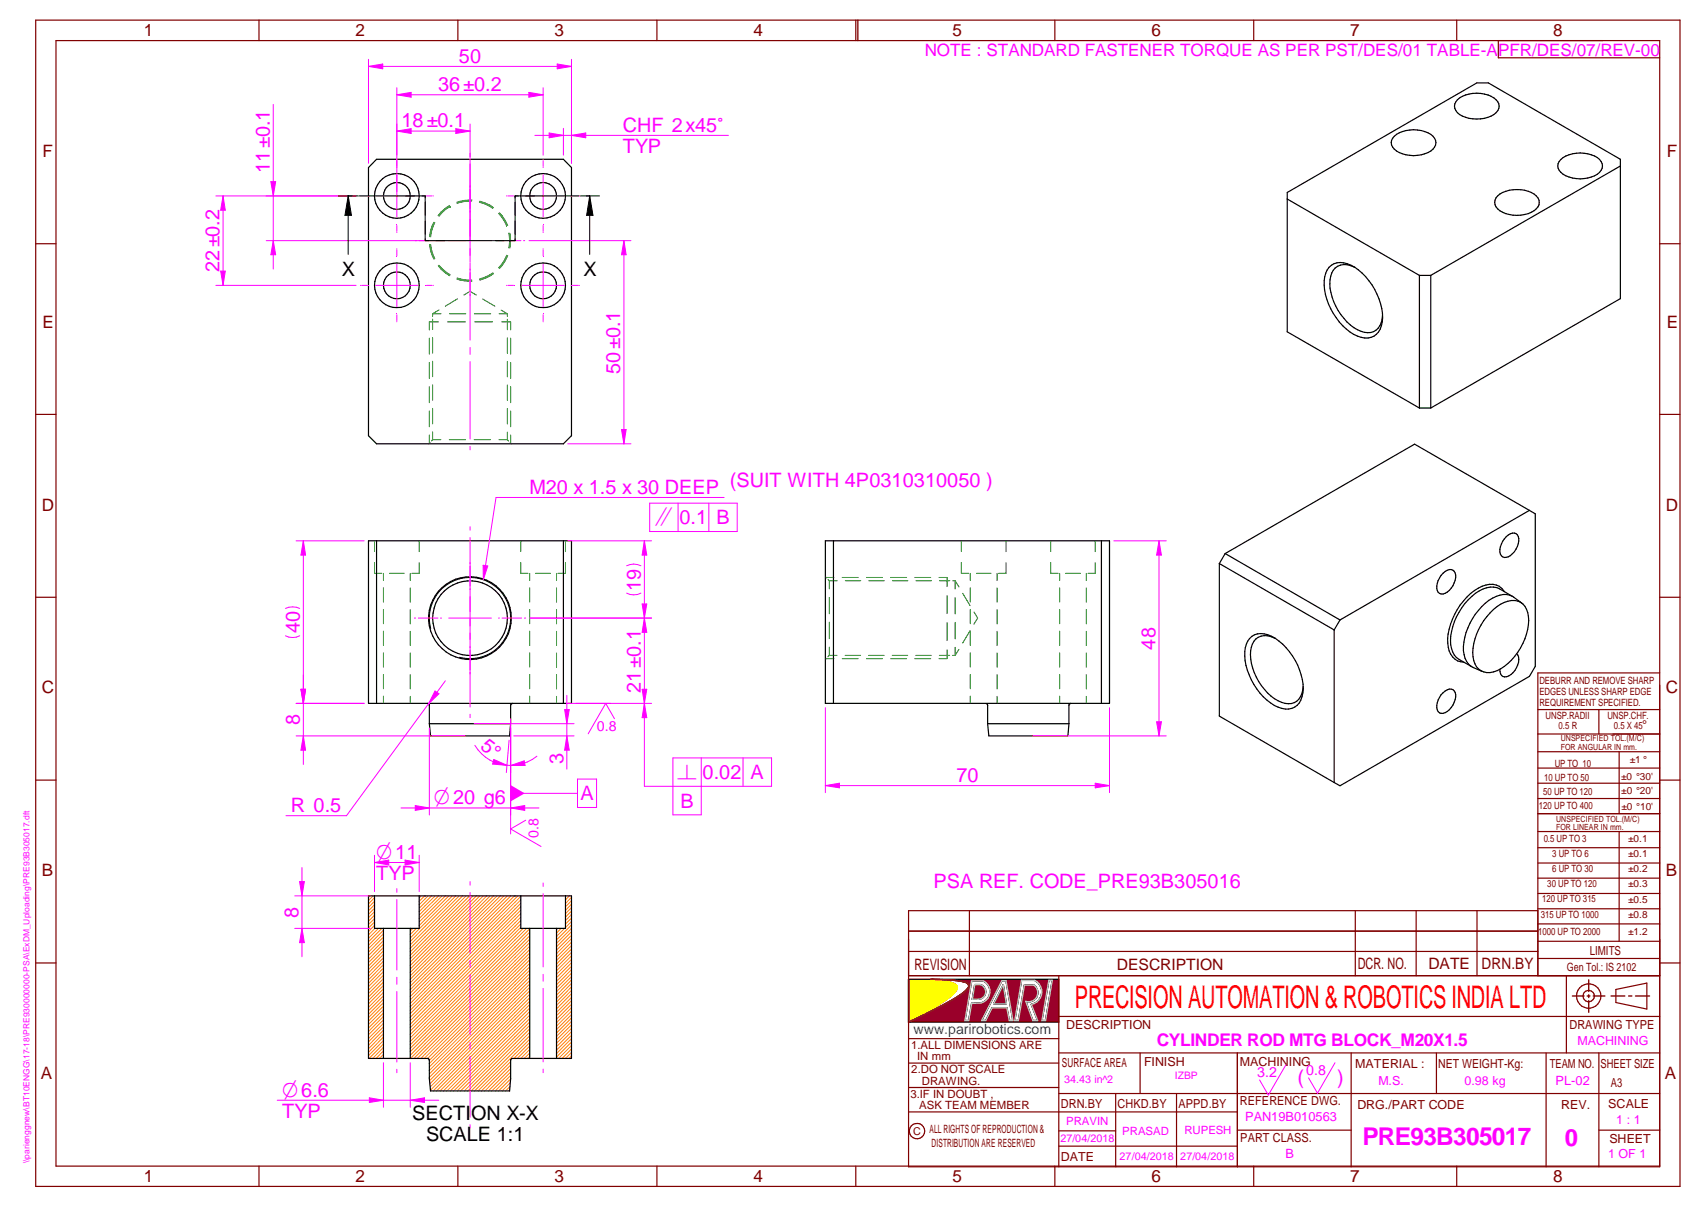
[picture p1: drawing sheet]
<svg xmlns="http://www.w3.org/2000/svg" width="420mm" height="297mm" viewBox="0 0 420 297" stroke-linecap="round" stroke-linejoin="round" font-family="sans-serif">
<g fill="none" stroke="#800000" stroke-width=".3">
<path d="M8.8 5h405v287h-405zM13.8 10h395v277h-395zM63.8 5v5M112.8 5v5M161.8 5v5M210.8 5v5M259.8 5v5M308.8 5v5M358.8 5v5M8.8 60h5M408.8 60h5M8.8 102h5"/>
<path d="M408.8 102h5M8.8 147h5M408.8 147h5M8.8 192h5M408.8 192h5M8.8 237h5M408.8 237h5M63.8 287v5M112.8 287v5M161.8 287v5M210.8 287v5M259.8 287v5"/>
<path d="M308.8 287v5M358.8 287v5"/>
</g>
<path d="M211.3 5v5" fill="none" stroke="#800000" stroke-width=".34"/>
<path d="M239.3 241.4h2.8a2.91 2.91 0 0 1 1.7 2.9 2.91 2.91 0 0 1-2.2 2.5l-2.3 .1-.7 4.3h-1zM246.7 241.3h1.1l1.7 9.9h-.9l-.6-3.2h-3.7l-1.5 3.2h-1zM251.6 241.3h3.2a3.2 3.2 0 0 1 1.7 3.2 3.2 3.2 0 0 1-2.5 2.7l1.6 4h-1.2l-1.8-4.8a2.25 2.25 0 0 0 2.8-1.1 2.25 2.25 0 0 0-.8-2.9h-2.3l-1.5 8.8h-.9zM258.3 241.3h.9l-1.7 9.9h-.9z" fill="none" stroke="#991b1e" stroke-width=".34"/>
<path d="M240.1 242.3h1.4a1.85 1.85 0 0 1 1.2 2 1.85 1.85 0 0 1-1.7 1.6h-1.5z" fill-rule="evenodd" fill="#990026"/>
<path d="M240.1 242.3h1.4a1.85 1.85 0 0 1 1.2 2 1.85 1.85 0 0 1-1.7 1.6h-1.5z" fill="none" stroke="#991b1e" stroke-width=".34"/>
<path d="M247.1 242.4l.8 4.7h-3.2z" fill="#990026"/>
<path d="M247.1 242.4l.8 4.7h-3.2z" fill="none" stroke="#991b1e" stroke-width=".34"/>
<path d="M238.4 242.1l-.2-.1a28.1 28.1 0 0 0-8.9-1l5.2 .9a1.32 1.32 0 0 1 1.2 1 1.32 1.32 0 0 1-.6 1.4l-3.3 2.5-8 4.7 5.6-2.7 5.3-2.8a10.3 10.3 0 0 0 3.9-3.3l-.2-.6M239.3 241.4h2.8a2.91 2.91 0 0 1 1.7 2.9 2.91 2.91 0 0 1-2.2 2.5l-2.3 .1-.7 4.3h-1zM240.1 242.3h1.4a1.85 1.85 0 0 1 1.2 2 1.85 1.85 0 0 1-1.7 1.6h-1.5zM246.7 241.3h1.1l1.7 9.9h-.9l-.6-3.2h-3.7l-1.5 3.2h-1zM247.1 242.4l.8 4.7h-3.2zM251.6 241.3h3.2a3.2 3.2 0 0 1 1.7 3.2 3.2 3.2 0 0 1-2.5 2.7l1.6 4h-1.2l-1.8-4.8a2.25 2.25 0 0 0 2.8-1.1 2.25 2.25 0 0 0-.8-2.9h-2.3l-1.5 8.8h-.9zM258.3 241.3h.9l-1.7 9.9h-.9z" fill="none" stroke="#000" stroke-width=".34"/>
<circle cx="238.4" cy="242.1" r=".17" fill="#000"/>
<path d="M240.1 242.3h1.4a1.85 1.85 0 0 1 1.2 2 1.85 1.85 0 0 1-1.7 1.6h-1.5zM247.1 242.4l.8 4.7h-3.2z" fill="none" stroke="#c0c0c0" stroke-width=".34"/>
<path d="M223.8 241h5.5l4.1 .6a2.41 2.41 0 0 1 2.3 1.4v.1a7.3 7.3 0 0 1-3.4 3.4l-8.5 5z" fill-rule="evenodd" fill="#ff0"/>
<path d="M223.8 241h5.5l5.2 .9a1.23 1.23 0 0 1 1.1 1.6l-1.3 1.5-2.5 1.8-8 4.7z" fill="none" stroke="#f1eb1f" stroke-width=".34"/>
<path d="M229.3 241l3.6 .5 2 .5a1.06 1.06 0 0 1 .8 .8 1.06 1.06 0 0 1-.3 1l-.9 1.1-3.5 2.5-7.2 4.1" fill="none" stroke="#ff0" stroke-width=".34"/>
<path d="M223.8 241v10.5" fill="none" stroke="#000" stroke-width=".34"/>
<path d="M223.8 241v10.5" fill="none" stroke="#000" stroke-width=".3"/>
<path d="M229.3 241l7.2 .4 1.7 .5 .3 .3 .1 .5-1.1 1.4-2.4 1.6-5.6 3.1-5.7 2.7h37v-10.5zM239.3 241.4h2.8a2.91 2.91 0 0 1 1.7 2.9 2.91 2.91 0 0 1-2.2 2.5l-2.3 .1-.7 4.3h-1zM251.6 241.3h3.2a3.2 3.2 0 0 1 1.7 3.2 3.2 3.2 0 0 1-2.5 2.7l1.6 4h-1.2l-1.8-4.8a2.25 2.25 0 0 0 2.8-1.1 2.25 2.25 0 0 0-.8-2.9h-2.3l-1.5 8.8h-.9zM258.3 241.3h.9l-1.7 9.9h-.9zM246.7 241.3h1.1l1.7 9.9h-.9l-.6-3.2h-3.7l-1.5 3.2h-1z" fill-rule="evenodd" fill="#990026"/>
<path d="M223.8 241h37v10.5h-37" fill="none" stroke="#000" stroke-width=".3"/>
<path d="M229.3 241h1a24.8 24.8 0 0 1 7.9 1l.2 .1" fill="none" stroke="#991b1e" stroke-width=".34"/>
<circle cx="238.4" cy="242.1" r=".17" fill="#991b1e"/>
<path d="M223.8 251.5l6.1-2.9 6.1-3.4-4.9 2.7zM229.3 241l2.9 .1a15.2 15.2 0 0 1 6.1 .9l.3 .4M236.8 244.6l-.8 .6M237.5 244.1l-.7 .5M238.1 243.5l-.6 .6M238.5 242.1l.1 .4M238.6 242.4l-.4 1M238.6 242.7l-.3 .6-.8 .8" fill="none" stroke="#991b1e" stroke-width=".34"/>
<path d="M239.3 241.4h2.8a2.91 2.91 0 0 1 1.7 2.9 2.91 2.91 0 0 1-2.2 2.5l-2.3 .1-.7 4.3h-1zM246.7 241.3h1.1l1.7 9.9h-.9l-.6-3.2h-3.7l-1.5 3.2h-1zM251.6 241.3h3.2a3.2 3.2 0 0 1 1.7 3.2 3.2 3.2 0 0 1-2.5 2.7l1.6 4h-1.2l-1.8-4.8a2.25 2.25 0 0 0 2.8-1.1 2.25 2.25 0 0 0-.8-2.9h-2.3l-1.5 8.8h-.9zM258.3 241.3h.9l-1.7 9.9h-.9z" fill="none" stroke="#c0c0c0" stroke-width=".34"/>
<g fill="none" stroke="#800000" stroke-width=".3">
<path d="M394.7 10h-25.7v4.2h39.8M378.7 174.6h30.1M393.8 174.6v6M408.8 168.6v118.5h-185v-63h154.9M408.8 165.6h-30.1v74.5M378.7 185h30.1M378.7 189h30.1M378.7 192.7h30.1M378.7 196.5h30.1M378.7 180.6h30.1M398.8 185v15.2M378.7 200.2h30.1"/>
<path d="M378.7 204.6h30.1M378.7 208.6h30.1M378.7 212.4h30.1M378.7 216.1h30.1M378.7 219.9h30.1M398.8 204.6v27M223.8 229.2h154.9M223.8 234.1h154.9M238.7 224.1v16M333.8 224.1v16M348.8 224.1v16M363.8 224.1v16"/>
<path d="M378.7 223.6h30.1M378.7 227.4h30.1M378.7 231.6h30.1M378.7 235.9h30.1M223.8 255.6h37M223.8 240.1h185M260.8 240.1v47M260.8 250.1h148M260.8 259.1h148M280.8 259.1v10M304.7 259.1v28M332.8 259.1v28"/>
<path d="M353.8 259.1v10M380.8 259.1v28M385.8 240.1v19M393.8 259.1v28M398 243.5l7.6-1.6v6.4l-7.6-1.6zM223.8 273.6h80.9M223.8 267.6h37M223.8 261.6h37M260.8 278.3h14M260.8 269.1h148M274.8 269.1v18M289.8 269.1v18"/>
<path d="M304.7 278.1h28.1M393.8 278.1h15M260.8 282.1h43.9"/>
<circle cx="391.3" cy="245.1" r="2.99"/>
<circle cx="391.3" cy="245.1" r="1.39"/>
<circle cx="225.8" cy="278.3" r="1.9"/>
</g>
<path d="M387.3 245.1h2.8M390.9 245.1h.7M391.3 241.1v2.9M391.3 244.8v.7M391.3 246.3v2.8M392.4 245.1h2.9M396.8 245.1h3.4M401.1 245.1h.8M402.8 245.1h3.5" fill="none" stroke="#800000" stroke-width=".34"/>
<g fill="none" stroke="#000" stroke-width=".3">
<path d="M92.7 39.2h46.1l1.9 2v66l-1.9 2h-46.1l-1.9-2v-66zM90.8 133.1h49.9v40h-49.9zM92.7 133.1v40M138.8 133.1v40M105.2 173.1l.5 .3v.2v4.5M105.7 178.1h20.1M105.7 178.1l.3 3h19.5l.3-3M126.3 173.1l-.5 .3v.2v4.5"/>
<circle cx="97.7" cy="48.2" r="5.5"/>
<circle cx="97.8" cy="48.2" r="3.3"/>
<circle cx="133.8" cy="48.2" r="3.3"/>
<circle cx="133.8" cy="48.2" r="5.5"/>
<circle cx="97.7" cy="70.2" r="5.5"/>
<circle cx="97.8" cy="70.2" r="3.3"/>
<circle cx="133.8" cy="70.2" r="3.3"/>
<circle cx="133.8" cy="70.2" r="5.5"/>
<circle cx="115.7" cy="152.1" r="10.2"/>
<circle cx="115.8" cy="152.1" r="9.2"/>
</g>
<g fill="none" stroke="#008000" stroke-width=".25">
<path d="M106.9 54.7a8 8 0 0 0-1.1 3.6M107.1 54.8a8.2 8.2 0 0 0-1 3.5M110.7 50.5l-2 1.7-.8 .8M110.9 50.8h.1M110.9 50.8l-1.1 .7-1.7 1.7M116.2 49.5l-1.7 .1-1.9 .4M116.2 49.2l-1.7 .1-2 .5M118.1 49.7a9 9 0 0 1 3.3 1.6M118.1 49.5a9.3 9.3 0 0 1 3.4 1.6M122.8 52.5l1.4 1.9 .5 1.1M123 52.4l1.4 1.8 .6 1.3M124.7 55.5h.1"/>
<path d="M125.3 57.4a7.9 7.9 0 0 1 0 3.6M125.5 57.4a8.1 8.1 0 0 1 0 3.6M105.8 60.2a8.3 8.3 0 0 0 1.1 3.6M106.1 60.2a8.8 8.8 0 0 0 1 3.5M106.5 77.2h2.1M106.5 77.2v.7M106.5 78.5v2.6M107.9 65.4l.8 .9 2 1.6M108 79.2h-2.3v2M108.1 65.3l1.7 1.6 1.1 .7M108.1 76.3l-1.6 .9M110.2 79.2h4.4"/>
<path d="M110.7 77.2h4M112.5 68.7a9 9 0 0 0 3.7 .5M112.6 68.4a8.3 8.3 0 0 0 3.6 .5M112.7 73.5l-3 1.9M114.2 72.6l1.6-.9 1.5 .9M116.8 77.2h4.1M116.9 79.2h4.4M118.9 73.6l3 1.8M121.4 67.1l-1.9 1.1-1.4 .5M121.5 67.4a9.3 9.3 0 0 1-3.4 1.5M122.9 77.2h2.1M123.4 76.3l1.6 .9"/>
<path d="M123.6 79.2h2.2v2M124.8 62.8a8.5 8.5 0 0 1-2 3.1M125 77.2v.7M125 78.6v2.6M125 62.9l-.6 1.3-1.4 1.9M105.7 83.2v4M105.7 89.2v3.9M105.7 95.2v3.9M106.5 83.1v3.8M106.5 88.9v3.8M106.5 94.7v3.8M125 83.1v3.9"/>
<path d="M125 88.9v3.9M125 94.7v3.9M125.8 83.2v4M125.8 89.2v3.9M125.8 95.2v3.9M105.7 101.1v3.9M105.7 107.1v1.9M105.9 108.9l-.3 .3M106.5 108.2h2.1M106.5 100.5v3.8M106.5 106.3v1.9M106.5 108.2l-.3 .3"/>
<path d="M110.6 108.2h4.1M116.8 108.2h4M122.9 108.2h2.1M125 100.5v3.9M125 106.3v1.9M125 108.2l.3 .3M125.6 108.9l.3 .3M125.8 101.1v3.9M125.8 107.1v1.9M92.2 138.4v2.7h1.9M92.2 133.1v2.6M103.2 138.5v2.6h-1.8"/>
<path d="M103.2 133.1v2.7M128.3 138.4v2.7h1.7M128.3 133.1v2.6M139.3 138.5v2.6h-1.9M139.3 133.1v2.7M94.4 141.1v1.7M94.4 144.7v3.5M94.4 150v3.5M94.4 155.3v3.5M95.9 141.1h3.7M101 141.1v1.8M101 144.7v3.5"/>
<path d="M101 150v3.5M101 155.4v3.5M130.5 141.1v1.7M130.5 144.7v3.5M130.5 150v3.5M130.5 155.3v3.5M131.9 141.1h3.6M137.1 141.1v1.8M137.1 144.7v3.5M137.1 150v3.5M137.1 155.4v3.5M94.4 160.7v3.5"/>
<path d="M94.4 166v3.5M94.4 171.3v1.8M101 160.7v3.5M101 166v3.5M101 171.4v1.7M130.5 160.7v3.5M130.5 166v3.5M130.5 171.3v1.8M137.1 160.7v3.5M137.1 166v3.5M137.1 171.4v1.7"/>
</g>
<path d="M106.1 154.7a10 10 0 0 1 8.8-12.6 10 10 0 0 1 10.8 10.9 10 10 0 0 1-12.6 8.8" fill="none" stroke="#000" stroke-width=".25"/>
<path d="M92.5 70.2h10.5M97.7 65v10.5M115.8 129.6v.9M115.8 132.3v41.7M102.1 152.1h.3M103 152.1h4.9M108.5 152.1h.2M110.5 152.1h10.5M122.8 152.1h.2M123.6 152.1h4.9M129.1 152.1h.3M115.8 175.8v.8" fill="none" stroke="#f0f" stroke-width=".25"/>
<path d="M105 70.2h1.4M106.7 70.2h.1" fill="none" stroke="#f0f" stroke-width=".25"/>
<path d="M97.7 61.2v.1M97.7 61.5v1.4" fill="none" stroke="#f0f" stroke-width=".25"/>
<path d="M88.8 70.2h.1M89.1 70.2h1.4" fill="none" stroke="#f0f" stroke-width=".25"/>
<path d="M97.7 77.5v1.4M97.7 79.1v.1M128.5 70.2h10.5M133.8 65v10.5" fill="none" stroke="#f0f" stroke-width=".25"/>
<path d="M141 70.2h1.4M142.7 70.2h.1" fill="none" stroke="#f0f" stroke-width=".25"/>
<path d="M133.8 61.2v.1M133.8 61.5v1.4" fill="none" stroke="#f0f" stroke-width=".25"/>
<path d="M124.7 70.2h.1M125.1 70.2h1.4" fill="none" stroke="#f0f" stroke-width=".25"/>
<g fill="none" stroke="#f0f" stroke-width=".25">
<path d="M92.5 48.2h10.5M97.7 43v10.5M102.3 59.2h.3M103.2 59.2h4.7M108.5 59.2h.2M110.5 59.2h10.5M115.8 45.7v.3M115.8 46.7v4.6M115.8 51.9v.3M115.8 54v10.5M122.8 59.2h.2M123.6 59.2h4.7"/>
<path d="M128.9 59.2h.3M115.8 66.2v.3M115.8 67.1v4.7M115.8 72.4v.3M133.8 77.5v1.4M133.8 79.1v.1"/>
</g>
<path d="M97.7 39.2v.1M97.7 39.5v1.4M97.7 41.1v.1M105 48.2h1.4M106.7 48.2h.1" fill="none" stroke="#f0f" stroke-width=".25"/>
<path d="M88.8 48.2h.1M89.1 48.2h1.4" fill="none" stroke="#f0f" stroke-width=".25"/>
<path d="M97.7 55.5v1.4M97.7 57.1v.1M128.5 48.2h10.5M133.8 43v10.5" fill="none" stroke="#f0f" stroke-width=".25"/>
<path d="M133.8 39.2v.1M133.8 39.5v1.4M133.8 41.1v.1M141 48.2h1.4M142.7 48.2h.1" fill="none" stroke="#f0f" stroke-width=".25"/>
<path d="M124.7 48.2h.1M125.1 48.2h1.4" fill="none" stroke="#f0f" stroke-width=".25"/>
<path d="M97.7 21.6v16.6M97.7 23.3l3.6-.6v1.2zM115.8 37.7v.9M133.8 21.6v16.6M115.8 40.3v19.1M133.8 55.5v1.4M133.8 57.1v.1M115.8 61.2v1.7M115.8 64.7v19M115.8 85.5v1.7M115.8 89v19M115.8 109.9v.8" fill="none" stroke="#f0f" stroke-width=".25"/>
<g fill="none" stroke="#000" stroke-width=".3">
<path d="M343.4 33.5a7.9 7.9 0 0 1 9.5 0 2.39 2.39 0 0 1-1.2 4 8.2 8.2 0 0 1-8.3-.8 2.03 2.03 0 0 1 0-3.2zM358.9 24.6a7.9 7.9 0 0 1 9.6 0 2.16 2.16 0 0 1-.6 3.6 8.3 8.3 0 0 1-9-.5 2.11 2.11 0 0 1 0-3.1zM384.4 39.2a7.9 7.9 0 0 1 9.5 0 2.39 2.39 0 0 1-1.2 4.1 8.2 8.2 0 0 1-8.3-.9 2.03 2.03 0 0 1 0-3.2zM317 49l32.6 18.8M368.8 48.2a8 8 0 0 1 9.6 0 2.22 2.22 0 0 1-.6 3.7 8.1 8.1 0 0 1-9-.5 2.11 2.11 0 0 1 0-3.2zM399.1 40.9l-46.7 26.9M327.3 65.8a4.3 4.3 0 0 1 5.4-.5 15.4 15.4 0 0 1 7.7 13.9 4.1 4.1 0 0 1-6.1 3.5 15.1 15.1 0 0 1-8-14.6l.5-1.6zM333.7 65.8a4 4 0 0 0-5.3 .7 8.7 8.7 0 0 0 .1 7.7 12.2 12.2 0 0 0 7.5 7.6 3.5 3.5 0 0 0 4.4-3.2l.1-1M349.6 67.8h2.8M349.6 67.8v32.6M352.4 67.8v32.6M349.6 100.4l-32.6-18.7v-34.3l46.7-27h2.9l32.5 18.8v34.3l-46.7 26.9"/>
<path d="M349.6 100.4h2.8"/>
</g>
<path d="M97.7 23.3l3.6-.6v1.2z" fill="#f0f"/>
<path d="M130.2 22.7l3.6 .6-3.6 .6z" fill="none" stroke="#f0f" stroke-width=".25"/>
<path d="M130.2 22.7l3.6 .6-3.6 .6z" fill="#f0f"/>
<path d="M97.7 23.3h36.1M65.6 59.2h49.1M65.6 48.2h22.1M67.3 59.2l.6 3.5h-1.2z" fill="none" stroke="#f0f" stroke-width=".25"/>
<path d="M67.3 59.2l.6 3.5h-1.2z" fill="#f0f"/>
<path d="M66.7 44.7h1.2l-.6 3.5z" fill="none" stroke="#f0f" stroke-width=".25"/>
<path d="M66.7 44.7h1.2l-.6 3.5z" fill="#f0f"/>
<path d="M67.3 25.7v40.5M53.2 48.2h34.5M54.9 48.2l.6 3.5h-1.2zM53.2 70.2h34.5" fill="none" stroke="#f0f" stroke-width=".25"/>
<path d="M54.9 48.2l.6 3.5h-1.2z" fill="#f0f"/>
<path d="M54.3 66.7h1.2l-.6 3.5z" fill="none" stroke="#f0f" stroke-width=".25"/>
<path d="M54.3 66.7h1.2l-.6 3.5z" fill="#f0f"/>
<path d="M54.9 48.2v22M130.3 59.2h25.1M139.8 109.2h15.6M153.1 105.7h1.1l-.5 3.5z" fill="none" stroke="#f0f" stroke-width=".25"/>
<path d="M153.1 105.7h1.1l-.5 3.5z" fill="#f0f"/>
<path d="M153.7 59.2l.5 3.5h-1.1z" fill="none" stroke="#f0f" stroke-width=".25"/>
<path d="M153.7 59.2l.5 3.5h-1.1z" fill="#f0f"/>
<path d="M153.7 59.2v50M72.9 133.1h16.8M70.3 156.5a3.9 3.9 0 0 0 3.5 0M70.3 149.7a4.2 4.2 0 0 1 3.5 0M72.9 173.1h16.8M74.1 169.6h1.2l-.6 3.5z" fill="none" stroke="#f0f" stroke-width=".25"/>
<path d="M74.1 169.6h1.2l-.6 3.5z" fill="#f0f"/>
<path d="M74.7 133.1l.6 3.5h-1.2z" fill="none" stroke="#f0f" stroke-width=".25"/>
<path d="M74.7 133.1l.6 3.5h-1.2z" fill="#f0f"/>
<path d="M74.7 133.1v40M72.9 173.1h16.8M74.1 169.6h1.2l-.6 3.5zM72.9 181.1h41.8" fill="none" stroke="#f0f" stroke-width=".25"/>
<path d="M74.1 169.6h1.2l-.6 3.5z" fill="#f0f"/>
<path d="M74.7 181.1l.6 3.5h-1.2z" fill="none" stroke="#f0f" stroke-width=".25"/>
<path d="M74.7 181.1l.6 3.5h-1.2z" fill="#f0f"/>
<path d="M74.7 166.1v22M105.7 179.2v21.4M125.8 176.9v23.7M102.3 198.2l3.4 .6-3.4 .6z" fill="none" stroke="#f0f" stroke-width=".25"/>
<path d="M102.3 198.2l3.4 .6-3.4 .6z" fill="#f0f"/>
<path d="M125.8 198.8l3.4-.6v1.2z" fill="none" stroke="#f0f" stroke-width=".25"/>
<path d="M125.8 198.8l3.4-.6v1.2z" fill="#f0f"/>
<path d="M130.5 152.1h30M141.8 173.1h18.7M158.1 169.6h1.2l-.6 3.5zM98.8 198.8h33.9" fill="none" stroke="#f0f" stroke-width=".25"/>
<path d="M158.1 169.6h1.2l-.6 3.5z" fill="#f0f"/>
<path d="M158.7 152.1l.6 3.5h-1.2z" fill="none" stroke="#f0f" stroke-width=".25"/>
<path d="M158.7 152.1l.6 3.5h-1.2z" fill="#f0f"/>
<path d="M122.2 122.4l-3.2 20.3M158.7 152.1v21" fill="none" stroke="#f0f" stroke-width=".25"/>
<path d="M119 139.1l1.1 .2-1.1 3.4z" fill="#f0f"/>
<path d="M119 139.1l1.1 .2-1.1 3.4zM122.2 122.4h56.1M139.8 133.1h20.7M154.3 139.2a3.9 3.9 0 0 1 3.5 0M130.5 152.1h30M154.3 146a3.9 3.9 0 0 0 3.5 0M158.1 148.6h1.2l-.6 3.5z" fill="none" stroke="#f0f" stroke-width=".25"/>
<path d="M158.1 148.6h1.2l-.6 3.5z" fill="#f0f"/>
<path d="M158.7 133.1l.6 3.5h-1.2z" fill="none" stroke="#f0f" stroke-width=".25"/>
<path d="M158.7 133.1l.6 3.5h-1.2z" fill="#f0f"/>
<path d="M138.8 31.6v6.6M140.7 31.6v8.6M140.7 33.3l3.6-.6v1.2zM158.7 133.1v19" fill="none" stroke="#f0f" stroke-width=".25"/>
<path d="M140.7 33.3l3.6-.6v1.2z" fill="#f0f"/>
<path d="M135.2 32.7l3.6 .6-3.6 .6z" fill="none" stroke="#f0f" stroke-width=".25"/>
<path d="M135.2 32.7l3.6 .6-3.6 .6z" fill="#f0f"/>
<path d="M131.7 33.3h47.7M116.8 178.1h24.6M139.1 174.6h1.1l-.6 3.5zM126.5 181.1h14.9" fill="none" stroke="#f0f" stroke-width=".25"/>
<path d="M139.1 174.6h1.1l-.6 3.5z" fill="#f0f"/>
<path d="M139.6 181.1l.6 3.5h-1.1z" fill="none" stroke="#f0f" stroke-width=".25"/>
<path d="M139.6 181.1l.6 3.5h-1.1z" fill="#f0f"/>
<path d="M125.8 179.2v11M139.6 171.1v18.2M121.6 186.9l3.3 1.4-3.6-.3zM125.4 182.2l-.7 7.9" fill="none" stroke="#f0f" stroke-width=".25"/>
<g fill="none" stroke="#000" stroke-width=".3">
<path d="M300.3 138.7v37.5l28.3 16.4M300.3 138.7l28.3 16.3M301.7 136.2l28.3 16.4M301.7 136.2l-1.4 2.5M371 132.1a1.7 1.7 0 0 1 2.9-.1 4.6 4.6 0 0 1-2.9 5.2 1.47 1.47 0 0 1-1.6-2l.1-.6a5.3 5.3 0 0 1 1.5-2.5zM376.7 125.6l1.4 .8v37.6l-1.4 2.5-46.7 26.9-1.4-.8M376.7 125.6l-46.7 27M376.7 125.6l-28.3-16.3-46.7 26.9M307.8 157.1a4.2 4.2 0 0 1 5.4-.5 15.4 15.4 0 0 1 7.7 13.9 4.1 4.1 0 0 1-6.1 3.5 15.1 15.1 0 0 1-8.1-14.6l.6-1.6zM314.1 157.1a3.8 3.8 0 0 0-4-.4 3.8 3.8 0 0 0-2.1 3.5 13.6 13.6 0 0 0 7.6 12.6 3.6 3.6 0 0 0 5.2-2.9l.2-.9M328.6 155v37.6M330 152.6l-1.4 2.4"/>
<path d="M355.4 141.1a1.7 1.7 0 0 1 3-.1 4.6 4.6 0 0 1-3 5.2 1.47 1.47 0 0 1-1.5-2 5.2 5.2 0 0 1 1.5-3.1zM367 150.8a7.3 7.3 0 0 1 6.8-2.9 4.4 4.4 0 0 1 2.7 4.8 15 15 0 0 1-7.8 12.4 3.9 3.9 0 0 1-5.9-3.5 14.5 14.5 0 0 1 4.2-10.8zM370.5 145.6a4.1 4.1 0 0 0-5.5-1.3 15.9 15.9 0 0 0-8.4 14 4.3 4.3 0 0 0 3.9 4.7M372.5 146.8l2.3 1.6M372.5 146.8a4.8 4.8 0 0 0-4.9 .4 15.4 15.4 0 0 0-7.2 12.9 5.3 5.3 0 0 0 4.6 5.1M372.5 146.8l-3.2-1.9a6.2 6.2 0 0 0-6.8 1.9 15.2 15.2 0 0 0-5.2 11.9 4.9 4.9 0 0 0 2 3.6l3.2 1.8M354.9 171a2.64 2.64 0 0 1 2.9-1.3 2.44 2.44 0 0 1 .3 3.1 3.8 3.8 0 0 1-3.2 2.8 1.88 1.88 0 0 1-.9-2.7zM373.6 160.9a3.8 3.8 0 0 1-1 4.6 2.03 2.03 0 0 1-2.8 .7l-.2-.4-.2-1.1"/>
</g>
<path d="M121.6 186.9l3.3 1.4-3.6-.3z" fill="#f0f"/>
<path d="M125.8 188.4l3.3-1.2 .2 1.2z" fill="none" stroke="#f0f" stroke-width=".25"/>
<path d="M125.8 188.4l3.3-1.2 .2 1.2z" fill="#f0f"/>
<path d="M107.1 170.1l1 .6-2.6 2.5zM109.7 167.6l-24.4 33.1h-14.9M117 183.4a10.3 10.3 0 0 0 15.2 2.7" fill="none" stroke="#f0f" stroke-width=".25"/>
<path d="M107.1 170.1l1 .6-2.6 2.5z" fill="#f0f"/>
<g fill="none" stroke="#f0f" stroke-width=".25">
<path d="M97.7 218.7v.9M115.8 217v.8M115.8 219.6v15M133.8 217.3v.8M133.8 219.9v18.1M72.6 228.5h18.6M72.6 220.5h18.6M74.4 228.5l.6 3.5h-1.2zM97.7 221.4v17.3M115.8 236.3v1.7M115.8 239.9v14.9M133.8 239.8v1.7"/>
<path d="M97.7 240.5v1.7M97.7 244v17.4M115.8 256.5v1.8M133.8 243.2v18.1M97.7 263.1v.9M115.8 260.1v14.9M115.8 276.8v.8M133.8 263.1v.9M316.7 262l-4.3 7.5-2.2-3.7"/>
</g>
<path d="M83.3 48.2h4.9M85.8 48.2v14.4M85.8 48.2l.8 4.8h-1.6zM88.4 48.2h16.3v11h22.2v-11h15.7M142.9 48.2h4.7M145.2 48.2l.8 4.8h-1.5zM145.2 48.2v14.4" fill="none" stroke="#000" stroke-width=".25"/>
<path d="M85.8 48.2l.8 4.8h-1.6zM145.2 48.2l.8 4.8h-1.5z" fill="#000"/>
<g fill="none" stroke="#ff8000" stroke-width=".25">
<path d="M91 220.5l-.2 .3M91.9 220.5l-1.1 1.1M92.2 220.9l-1.4 1.6M92.2 221.8l-1.4 1.5M92.2 222.7l-1.4 1.5M92.2 223.5l-1.4 1.5M92.2 224.4l-1.4 1.4M92.2 225.2l-1.4 1.5M92.2 226.1l-1.4 1.4M92.2 226.9l-1.4 1.5M92.2 227.8l-1.4 1.4M92.4 228.5l-1.6 1.6"/>
<path d="M93.2 228.5l-2.4 2.4M94.1 228.5l-3.3 3.3M94.4 229.8l-3.6 3.7M94.4 230.6l-3.6 3.7M94.4 231.5l-3.6 3.7M94.4 240l-3.6 3.7M94.4 228.9l-3.6 3.7M94.4 232.3l-3.6 3.8M94.4 233.2l-3.6 3.7M94.4 234l-3.6 3.7M94.4 234.9l-3.6 3.7M94.4 235.7l-3.6 3.7"/>
<path d="M94.4 236.6l-3.6 3.7M94.4 237.4l-3.6 3.7M94.4 238.3l-3.6 3.7M94.4 239.1l-3.6 3.7M101.7 228.5l-.7 .6M102.6 228.5l-1.6 1.5M103.7 220.5l-.5 .5M104.6 220.5l-1.4 1.3M105.4 220.5l-2.2 2.2M106.3 220.5l-3.1 3M107.2 220.5l-4 3.9M108 220.5l-4.8 4.7"/>
<path d="M108.9 220.5l-5.7 5.6M109.7 220.5l-6.5 6.4M110.6 220.5l-7.4 7.3M111.4 220.5l-10.4 10.3M112.3 220.5l-11.3 11.2M113.1 220.5l-12.1 12M114 220.5l-13 12.9M114.8 220.5l-13.8 13.7M115.6 220.5l-14.6 14.6M116.5 220.5l-15.5 15.4M117.3 220.5l-16.3 16.3M118.2 220.5l-17.2 17.1"/>
<path d="M119 220.5l-18 18M119.9 220.5l-18.9 18.8M120.7 220.5l-19.7 19.7M121.6 220.5l-20.6 20.5M122.4 220.5l-21.4 21.4M123.3 220.5l-22.3 22.2M124.1 220.5l-23.1 23M125 220.5l-24 23.9M125.8 220.5l-24.8 24.7M126.7 220.5l-25.7 25.6M127.5 220.5l-26.5 26.4M128.3 220.6l-27.3 27.2"/>
<path d="M128.3 221.4l-27.3 27.2M128.3 222.3l-27.3 27.2M128.3 223.1l-27.3 27.3M128.3 224l-27.3 27.2M128.3 224.8l-27.3 27.3M128.3 225.7l-27.3 27.2M128.3 226.5l-27.3 27.2M128.3 227.4l-27.3 27.2M128.3 228.2l-27.3 27.2M128.9 228.5l-27.9 27.8M129.7 228.5l-28.7 28.6M130.5 228.6l-29.5 29.4"/>
<path d="M130.5 229.4l-29.5 29.4M130.5 230.3l-29.5 29.4M130.5 231.1l-29.4 29.4M130.5 232l-28.6 28.5M130.5 232.8l-27.7 27.7M130.5 233.7l-26.8 26.8M130.5 234.5l-26 26M130.5 235.4l-25.2 25.1M130.5 236.2l-24.8 24.7M130.5 237.1l-24.8 24.6M130.5 237.9l-24.8 24.7M130.5 238.8l-24.8 24.6"/>
<path d="M130.5 239.6l-24.8 24.7M137.3 228.5l-.2 .3M138.2 228.5l-1.1 1.1M139.1 228.5l-2 2M139.4 220.5l-.1 .1M140.2 220.5l-.9 1M140.7 225.9l-1.4 1.5M140.7 226.8l-1.4 1.5M140.7 227.6l-3.6 3.7M140.7 228.5l-3.6 3.7M140.7 229.3l-3.6 3.7M140.7 231l-3.6 3.7"/>
<path d="M140.7 231.9l-3.6 3.6M140.7 232.7l-3.6 3.7M140.7 233.6l-3.6 3.6M140.7 234.4l-3.6 3.7M140.7 235.2l-3.6 3.7M140.7 236.1l-3.6 3.7M140.7 236.9l-3.6 3.7M140.7 220.8l-1.4 1.5M140.7 221.7l-1.4 1.5M140.7 222.5l-1.4 1.5M140.7 223.4l-1.4 1.5M140.7 224.2l-1.4 1.5"/>
<path d="M140.7 225l-1.4 1.6M140.7 230.2l-3.6 3.6M140.7 237.8l-3.6 3.7M140.7 238.6l-3.6 3.8M140.7 239.5l-3.6 3.7M94.4 240.8l-3.6 3.7M94.4 241.7l-3.6 3.7M94.4 243.4l-3.6 3.7M94.4 244.2l-3.6 3.7M94.4 245.1l-3.6 3.7M94.4 245.9l-3.6 3.7M94.4 246.8l-3.6 3.6"/>
<path d="M94.4 247.6l-3.6 3.7M94.4 248.5l-3.6 3.6M94.4 249.3l-3.6 3.7M94.4 250.1l-3.6 3.7M94.4 251l-3.6 3.7M94.4 259.5l-.9 1M94.4 242.5l-3.6 3.7M94.4 251.8l-3.6 3.8M94.4 252.7l-3.6 3.7M94.4 253.5l-3.6 3.8M94.4 254.4l-3.6 3.7M94.4 255.2l-3.6 3.8"/>
<path d="M94.4 256.1l-3.6 3.7M94.4 256.9l-3.5 3.6M94.4 257.8l-2.6 2.7M94.4 258.6l-1.8 1.9M130.5 240.5l-24.8 24.6M130.5 241.3l-24.7 24.7M130.5 242.1l-24.6 24.6M130.5 243l-24.6 24.5M130.5 243.8l-24.5 24.5M130.5 244.7l-23.8 23.8M130.5 245.5l-23 23M130.5 246.4l-22.1 22.1"/>
<path d="M130.5 247.2l-21.3 21.3M130.5 248.1l-20.4 20.4M130.5 248.9l-19.6 19.6M130.5 249.8l-18.8 18.7M130.5 250.7l-17.9 17.8M130.5 251.5l-17.1 17M130.5 252.3l-16.2 16.2M130.5 253.2l-15.3 15.3M130.5 254l-14.5 14.5M130.5 254.9l-13.6 13.6M130.5 255.7l-12.8 12.8M130.5 256.6l-3.9 3.9"/>
<path d="M130.5 257.4l-3.1 3.1M130.5 258.3l-2.2 2.2M130.5 259.1l-1.4 1.4M130.5 260l-.5 .5M140.7 245.4l-3.6 3.7M140.7 246.3l-3.6 3.7M140.7 247.1l-3.6 3.7M140.7 248l-3.6 3.7M140.7 248.8l-3.6 3.7M140.7 249.7l-3.6 3.7M140.7 250.5l-3.6 3.7M140.7 251.4l-3.6 3.7"/>
<path d="M140.7 252.2l-3.6 3.7M140.7 240.3l-3.6 3.8M140.7 241.2l-3.6 3.7M140.7 242l-3.6 3.7M140.7 242.9l-3.6 3.7M140.7 243.7l-3.6 3.7M140.7 244.6l-3.6 3.7M140.7 253.1l-3.6 3.7M140.7 253.9l-3.6 3.7M140.7 254.8l-3.6 3.6M140.7 255.6l-3.6 3.7M140.7 256.5l-3.6 3.6"/>
<path d="M140.7 257.3l-3.1 3.2M140.7 258.1l-2.3 2.4M140.7 259l-1.4 1.5M140.7 259.8l-.6 .7M94.4 260.3l-.1 .2M125.5 268.3l-.2 .2M125.6 267.4l-1.1 1.1M125.7 266.4l-2.1 2.1M125.8 261.3l-7.2 7.2M125.8 262.1l-6.4 6.4M125.8 263l-5.5 5.5M125.8 263.8l-4.7 4.7"/>
<path d="M125.8 264.7l-3.8 3.8M125.8 265.5l-3 3"/>
</g>
<path d="M90.8 220.5h49.9v40h-14.7l-.2 .5v4.5l-.3 3h-19.5l-.3-3v-4.5l-.2-.5h-14.7zM92.2 220.5v8h11v-8M94.4 228.5v32M101 228.5v32M128.3 220.5v8h11v-8M130.5 228.5v32M137.1 228.5v32" fill="none" stroke="#000" stroke-width=".3"/>
<path d="M74.4 228.5l.6 3.5h-1.2z" fill="#f0f"/>
<path d="M73.8 217h1.2l-.6 3.5z" fill="none" stroke="#f0f" stroke-width=".25"/>
<path d="M73.8 217h1.2l-.6 3.5z" fill="#f0f"/>
<path d="M74.4 213.5v22M92.2 210.5v8.9M92.2 212.3l3.5-.6v1.2zM103.2 210.5v8.9" fill="none" stroke="#f0f" stroke-width=".25"/>
<path d="M92.2 212.3l3.5-.6v1.2z" fill="#f0f"/>
<path d="M99.8 211.7l3.4 .6-3.4 .6z" fill="none" stroke="#f0f" stroke-width=".25"/>
<path d="M99.8 211.7l3.4 .6-3.4 .6z" fill="#f0f"/>
<path d="M92.2 212.3h11M91 270.2l3.4 .6-3.4 .5zM94.4 261.5v11M101 261.5v11" fill="none" stroke="#f0f" stroke-width=".25"/>
<path d="M91 270.2l3.4 .6-3.4 .5z" fill="#f0f"/>
<path d="M101 270.8l3.6-.6v1.1z" fill="none" stroke="#f0f" stroke-width=".25"/>
<path d="M101 270.8l3.6-.6v1.1z" fill="#f0f"/>
<path d="M203.3 174.2v20.9M273.3 174.2v20.9M203.3 193.3l3.4-.6v1.2zM68.3 270.8h39.8" fill="none" stroke="#f0f" stroke-width=".25"/>
<g fill="none" stroke="#008000" stroke-width=".25">
<path d="M236.8 138.4v2.7h1.8M236.8 133.1v2.6M247.8 138.5v2.6h-1.9M247.8 133.1v2.7M258.8 138.4v2.7h1.8M258.8 133.1v2.6M269.7 138.5v2.6h-1.7M269.7 133.1v2.7M203.3 141.9l.3 .3M203.4 142.1h2M204 142.6l.2 .3M204.2 142.9v2"/>
<path d="M204.2 147v4M204.2 153.1v4.1M204.2 159.3v2M204.2 142.9h2M207.4 142.1h4M208.2 142.9h3.8M213.4 142.1h3.9M214 142.9h3.8M219.4 142.1h3.9M219.8 142.9h3.8M225.3 142.1h3.9M225.6 142.9h3.8"/>
<path d="M231.3 142.1h1.9v2.3M231.4 142.9h2.5M233.2 159.9v2.2h-1.9M233.2 146.6v4.4M233.2 153.2v4.4M234.6 142.9h.6M235.2 142.9v2M235.2 147.1v4M235.2 153.2v4M235.2 159.3v2M235.2 142.9l1 1.5M236.2 159.8l-1 1.5"/>
<path d="M237.1 146l1.8 3.1M238.9 155.2l-1.8 3M239 141.1v1.7M239 144.7v3.5M239 150v3.5M239 155.3v3.5M239.9 150.6l.9 1.5-1 1.5M240.5 141.1h3.6M245.6 141.1v1.8M245.6 144.7v3.5M245.6 150v3.5M245.6 155.4v3.5"/>
<path d="M261 141.1v1.7M261 144.7v3.5M261 150v3.5M261 155.3v3.5M262.5 141.1h3.6M267.5 141.1v1.8M267.5 144.7v3.5M267.5 150v3.5M267.5 155.4v3.5M203.4 162.1h2M203.6 162l-.3 .3M204.2 161.3h2"/>
<path d="M204.2 161.3l-.3 .3M207.4 162.1h4M208.1 161.3h3.9M213.4 162.1h3.9M213.9 161.3h3.9M219.4 162.1h3.9M219.7 161.3h3.9M225.3 162.1h3.9M225.5 161.3h3.9M231.3 161.3h2.6M234.6 161.3h.6M239 160.7v3.5"/>
<path d="M239 166v3.5M239 171.3v1.8M245.6 160.7v3.5M245.6 166v3.5M245.6 171.4v1.7M261 160.7v3.5M261 166v3.5M261 171.3v1.8M267.5 160.7v3.5M267.5 166v3.5M267.5 171.4v1.7"/>
</g>
<path d="M203.3 133.1h70v40h-70zM205.3 133.1v40M271.3 133.1v40M242.8 173.1l.4 .3v.2v4.5M243.2 178.1h20.1M243.2 178.1l.3 3h19.5l.3-3M263.8 173.1l-.5 .3v.2v4.5" fill="none" stroke="#000" stroke-width=".3"/>
<path d="M203.3 193.3l3.4-.6v1.2z" fill="#f0f"/>
<path d="M269.7 192.7l3.6 .6-3.6 .6z" fill="none" stroke="#f0f" stroke-width=".25"/>
<path d="M269.7 192.7l3.6 .6-3.6 .6z" fill="#f0f"/>
<path d="M274.3 133.1h12.9M284.8 177.6h1.2l-.6 3.5zM203.3 193.3h70M254.3 181.1h32.9" fill="none" stroke="#f0f" stroke-width=".25"/>
<path d="M284.8 177.6h1.2l-.6 3.5z" fill="#f0f"/>
<path d="M285.4 133.1l.6 3.5h-1.2z" fill="none" stroke="#f0f" stroke-width=".25"/>
<path d="M285.4 133.1l.6 3.5h-1.2z" fill="#f0f"/>
<path d="M97.7 30.5v16.7M112.3 31.7l3.5 .6-3.5 .6zM115.8 30.5v27.7M285.4 133.1v48" fill="none" stroke="#f0f" stroke-width=".25"/>
<path d="M112.3 31.7l3.5 .6-3.5 .6z" fill="#f0f"/>
<path d="M97.7 32.3l3.6-.6v1.2z" fill="none" stroke="#f0f" stroke-width=".25"/>
<path d="M97.7 32.3l3.6-.6v1.2z" fill="#f0f"/>
<path d="M97.7 32.3h18.1M125.8 195.2h16.4" fill="none" stroke="#f0f" stroke-width=".25"/>
<path d="M125.8 193.2l3.4 2-3.4 2z" fill="#f0f"/>
<path d="M125.8 178.9v26.3M158.7 173.1v20.4M142.2 191.7h4.7v7h-4.7zM129.5 201.8l-3.7 2.2 7.5 4.3" fill="none" stroke="#f0f" stroke-width=".25"/>
<path d="M158.7 173.1l.6 3.5h-1.2z" fill="#f0f"/>
<path d="M90.8 14.6v25.6M90.8 16.3l3.5-.6v1.2zM140.7 14.6v25.6M160 123.8h21.6v7h-21.6zM167 123.8v7M174.6 123.8v7M158.7 173.1l.6 3.5h-1.2zM172.7 186.5v14h-7v-14h24.3v7h-31.3M183 186.5v7M328.8 261.5l-4.3 7.5-2.2-3.7" fill="none" stroke="#f0f" stroke-width=".25"/>
<path d="M90.8 16.3l3.5-.6v1.2z" fill="#f0f"/>
<path d="M137.2 15.7l3.5 .6-3.5 .6z" fill="none" stroke="#f0f" stroke-width=".25"/>
<path d="M137.2 15.7l3.5 .6-3.5 .6z" fill="#f0f"/>
<path d="M90.8 16.3h49.9M139.5 173.1h10.9M151.3 176.9l-2.1-3.8-4.3 7.5" fill="none" stroke="#f0f" stroke-width=".25"/>
<text font-size="7.7" fill="#f00" x="264.7" y="248.1">PRECISION AUTOMATION &amp; ROBOTICS INDIA LTD</text>
<text font-size="6" fill="#f0f" x="335.5" y="281.7">PRE93B305017</text>
<text font-size="5.9" fill="#f0f" x="385.4" y="282.1">0</text>
<g font-size="5.4" fill="#f0f">
<text x="161.3" y="129.1">i</text>
<text x="166.8" y="191.8">n</text>
<text x="106.9" y="198">O20 g6</text>
<text x="92.7" y="211.4">O11</text>
<text x="69.5" y="269.9">O6.6</text>
</g>
<g font-size="4.9" fill="#f0f">
<text x="113" y="15.5">50</text>
<text x="107.9" y="22.5">36±0.2</text>
<text x="98.9" y="31.4">18±0.1</text>
<text x="153.4" y="32.4">CHF 2x45v</text>
<text x="153.4" y="37.7">TYP</text>
<text x="66.5" y="42.6" transform="rotate(-90 66.5 42.6)">11±0.1</text>
<text x="54" y="67.1" transform="rotate(-90 54 67.1)">22±0.2</text>
<text x="152.8" y="92.1" transform="rotate(-90 152.8 92.1)">50±0.1</text>
<text x="179.8" y="119.9">(SUIT WITH 4P0310310050 )</text>
<text x="130.4" y="121.5">M20 x 1.5 x 30 DEEP</text>
<text x="167.4" y="129.1">0.1 B</text>
<text x="157.8" y="145.4" transform="rotate(-90 157.8 145.4)">19</text>
<text x="73.8" y="155.9" transform="rotate(-90 73.8 155.9)">40</text>
<text x="284.6" y="159.9" transform="rotate(-90 284.6 159.9)">48</text>
<text x="157.8" y="170.5" transform="rotate(-90 157.8 170.5)">21±0.1</text>
<text x="73.8" y="178.5" transform="rotate(-90 73.8 178.5)">8</text>
<text x="118.1" y="184.1" transform="rotate(38 118.1 184.1)">5°</text>
<text x="138.8" y="188" transform="rotate(-90 138.8 188)">3</text>
<text x="173" y="191.8">0.02 A</text>
<text x="142.9" y="197">A</text>
<text x="235.5" y="192.4">70</text>
<text x="71.7" y="199.9">R 0.5</text>
<text x="167.6" y="198.8">B</text>
<text x="92.7" y="216.6">TYP</text>
<text x="229.9" y="218.7">PSA REF. CODE_PRE93B305016</text>
<text x="73.5" y="225.8" transform="rotate(-90 73.5 225.8)">8</text>
<text x="319.5" y="266.9">(</text>
<text x="329.3" y="266.9">)</text>
<text x="69.5" y="275.1">TYP</text>
</g>
<g font-size="4.9">
<text x="84.2" y="67.9">X</text>
<text x="143.7" y="67.9">X</text>
<text x="101.5" y="275.5">SECTION X-X</text>
<text x="104.9" y="280.8">SCALE 1:1</text>
</g>
<text font-size="4.3" fill="#f0f" x="284.9" y="257.4">CYLINDER ROD MTG BLOCK_M20X1.5</text>
<g font-size="4.2" fill="#800000">
<text x="35.4" y="9">1</text>
<text x="87.6" y="9">2</text>
<text x="136.6" y="9">3</text>
<text x="185.6" y="9">4</text>
<text x="234.6" y="9">5</text>
<text x="283.6" y="9">6</text>
<text x="332.6" y="9">7</text>
<text x="382.6" y="9">8</text>
<text x="10.5" y="38.7">F</text>
<text x="410.5" y="38.7">F</text>
<text x="10.5" y="80.6">E</text>
<text x="410.5" y="80.6">E</text>
<text x="10.3" y="125.6">D</text>
<text x="410.2" y="125.6">D</text>
<text x="10.3" y="170.6">C</text>
<text x="410.2" y="170.6">C</text>
<text x="10.3" y="215.6">B</text>
<text x="410.2" y="215.6">B</text>
<text x="10" y="265.6">A</text>
<text x="410" y="265.6">A</text>
<text x="35.4" y="291">1</text>
<text x="87.6" y="291">2</text>
<text x="136.6" y="291">3</text>
<text x="185.6" y="291">4</text>
<text x="234.6" y="291">5</text>
<text x="283.6" y="291">6</text>
<text x="332.6" y="291">7</text>
<text x="382.6" y="291">8</text>
</g>
<g font-size="4.2" fill="#f0f">
<text x="227.7" y="13.8">NOTE : STANDARD FASTENER TORQUE AS PER PST/DES/01 TABLE-A</text>
<text x="369" y="13.7">PFR/DES/07/REV-00</text>
</g>
<g font-size="3.9" fill="#800000">
<text x="225.2" y="238.8">REVISION</text>
<text x="275.1" y="238.8">DESCRIPTION</text>
<text x="334.4" y="238.6">DCR. NO.</text>
<text x="351.8" y="238.6">DATE</text>
<text x="364.9" y="238.5">DRN.BY</text>
</g>
<g font-size="3.5" fill="#f0f">
<text x="147" y="180">0.8</text>
<text x="132.6" y="206.2" transform="rotate(-90 132.6 206.2)">0.8</text>
<text x="309.7" y="265.1">3.2</text>
<text x="321.7" y="264.7">0.8</text>
</g>
<text font-size="3.5" fill="#00f" x="224.9" y="254.5">www.parirobotics.com</text>
<g font-size="3.1" fill="#800000">
<text x="404.4" y="179.5">°</text>
<text x="391.5" y="235.1">LIMITS</text>
<text x="262.6" y="253.2">DESCRIPTION</text>
<text x="386.5" y="253.2">DRAWING TYPE</text>
<text x="261.5" y="262.5">SURFACE AREA</text>
<text x="281.8" y="262.4">FINISH</text>
<text x="305.4" y="262.4">MACHINING</text>
<text x="333.8" y="262.9">MATERIAL :</text>
<text x="354.2" y="262.9">NET WEIGHT-Kg:</text>
<text x="381.7" y="262.7">TEAM NO.</text>
<text x="394.2" y="262.7">SHEET SIZE</text>
<text x="396.7" y="267.5">A3</text>
<text x="261.3" y="272.8">DRN.BY</text>
<text x="275.2" y="272.7">CHKD.BY</text>
<text x="290.3" y="272.8">APPD.BY</text>
<text x="305.4" y="271.9">REFERENCE DWG.</text>
<text x="334.3" y="272.9">DRG./PART CODE</text>
<text x="384.5" y="272.8">REV.</text>
<text x="396.1" y="272.7">SCALE</text>
<text x="305.5" y="281">PART CLASS.</text>
<text x="396.4" y="281.2">SHEET</text>
<text x="261.3" y="285.8">DATE</text>
</g>
<g font-size="3.1" fill="#f0f">
<text x="388.5" y="257.1">MACHINING</text>
<text x="339.5" y="267.1">M.S.</text>
<text x="360.7" y="267">0.98 kg</text>
<text x="383.1" y="267.1">PL-02</text>
<text x="306.7" y="275.9">PAN19B010563</text>
<text x="398" y="276.5">1 : 1</text>
<text x="316.6" y="284.9">B</text>
<text x="396.1" y="284.9">1 OF 1</text>
</g>
<g font-size="2.8" fill="#800000">
<text x="385.9" y="238.9">Gen Tol.: IS 2102</text>
<text x="224.4" y="258.1">1.ALL DIMENSIONS ARE</text>
<text x="225.9" y="260.9">IN mm</text>
<text x="224.4" y="264.2">2.DO NOT SCALE</text>
<text x="227.1" y="267">DRAWING.</text>
<text x="224.2" y="270.2">3.IF IN DOUBT ,</text>
<text x="226.4" y="273">ASK TEAM MEMBER</text>
<text x="228.9" y="278.8">ALL RIGHTS OF REPRODUCTION &amp;</text>
<text x="229.4" y="282.3">DISTRIBUTION ARE RESERVED</text>
</g>
<g font-size="2.8" fill="#f0f">
<text x="262.6" y="276.8">PRAVIN</text>
<text x="276.4" y="279.2">PRASAD</text>
<text x="291.7" y="279.1">RUPESH</text>
</g>
<g font-size="2.7" fill="#f0f">
<text x="262.1" y="266.5">34.43 in^2</text>
<text x="261.1" y="281">27/04/2018</text>
<text x="275.7" y="285.5">27/04/2018</text>
<text x="290.7" y="285.5">27/04/2018</text>
</g>
<text font-size="2.7" fill="#800000" x="224.9" y="279.4">C</text>
<g font-size="2.5" fill="#800000">
<text x="379.1" y="168.2">DEBURR AND REMOVE SHARP</text>
<text x="379.1" y="171">EDGES UNLESS SHARP EDGE</text>
<text x="379.1" y="173.7">REQUIREMENT SPECIFIED.</text>
<text x="380.7" y="177">UNSP.RADII</text>
<text x="383.9" y="179.5">0.5 R</text>
<text x="395.9" y="177">UNSP.CHF.</text>
<text x="397.5" y="179.4">0.5 X 45</text>
<text x="382.9" y="188.7">UP TO 10</text>
<text x="401.4" y="187.9">±1 °</text>
<text x="380.1" y="195.6">50 UP TO 120</text>
<text x="380.3" y="192.2">10 UP TO 50</text>
<text x="399.3" y="192.1">±0 °30'</text>
<text x="399.3" y="195.4">±0 °20'</text>
<text x="379" y="199.1">120 UP TO 400</text>
<text x="399.3" y="199.3">±0 °10'</text>
<text x="380.2" y="207.1">0.5 UP TO 3</text>
<text x="401" y="207.2">±0.1</text>
<text x="382.3" y="210.9">3 UP TO 6</text>
<text x="382.3" y="214.6">6 UP TO 30</text>
<text x="401" y="210.9">±0.1</text>
<text x="401" y="214.7">±0.2</text>
<text x="381.1" y="218.4">30 UP TO 120</text>
<text x="401" y="218.4">±0.3</text>
<text x="379.5" y="225.8">315 UP TO 1000</text>
<text x="379.8" y="222.1">120 UP TO 315</text>
<text x="401" y="222.2">±0.5</text>
<text x="401" y="225.9">±0.8</text>
<text x="378.8" y="230.1">1000 UP TO 2000</text>
<text x="401" y="230.2">±1.2</text>
</g>
<text font-size="2.5" fill="#f0f" x="289.4" y="265.6">IZBP</text>
<g font-size="2.1" fill="#800000">
<text x="384.4" y="182.5">UNSPECIFIED TOL.(M/C)</text>
<text x="384.4" y="184.5">FOR ANGULAR IN mm.</text>
<text x="383.2" y="202.2">UNSPECIFIED TOL.(M/C)</text>
<text x="383.2" y="204.3">FOR LINEAR IN mm.</text>
</g>
<text font-size="2.1" fill="#f0f" x="7.2" y="286.3" transform="rotate(-90 7.2 286.3)">\\parienggnew\BT10ENGG\17-18\PRE930000000-PSA\ExDM_Uploading\PRE93B305017.dft</text>
</svg>
